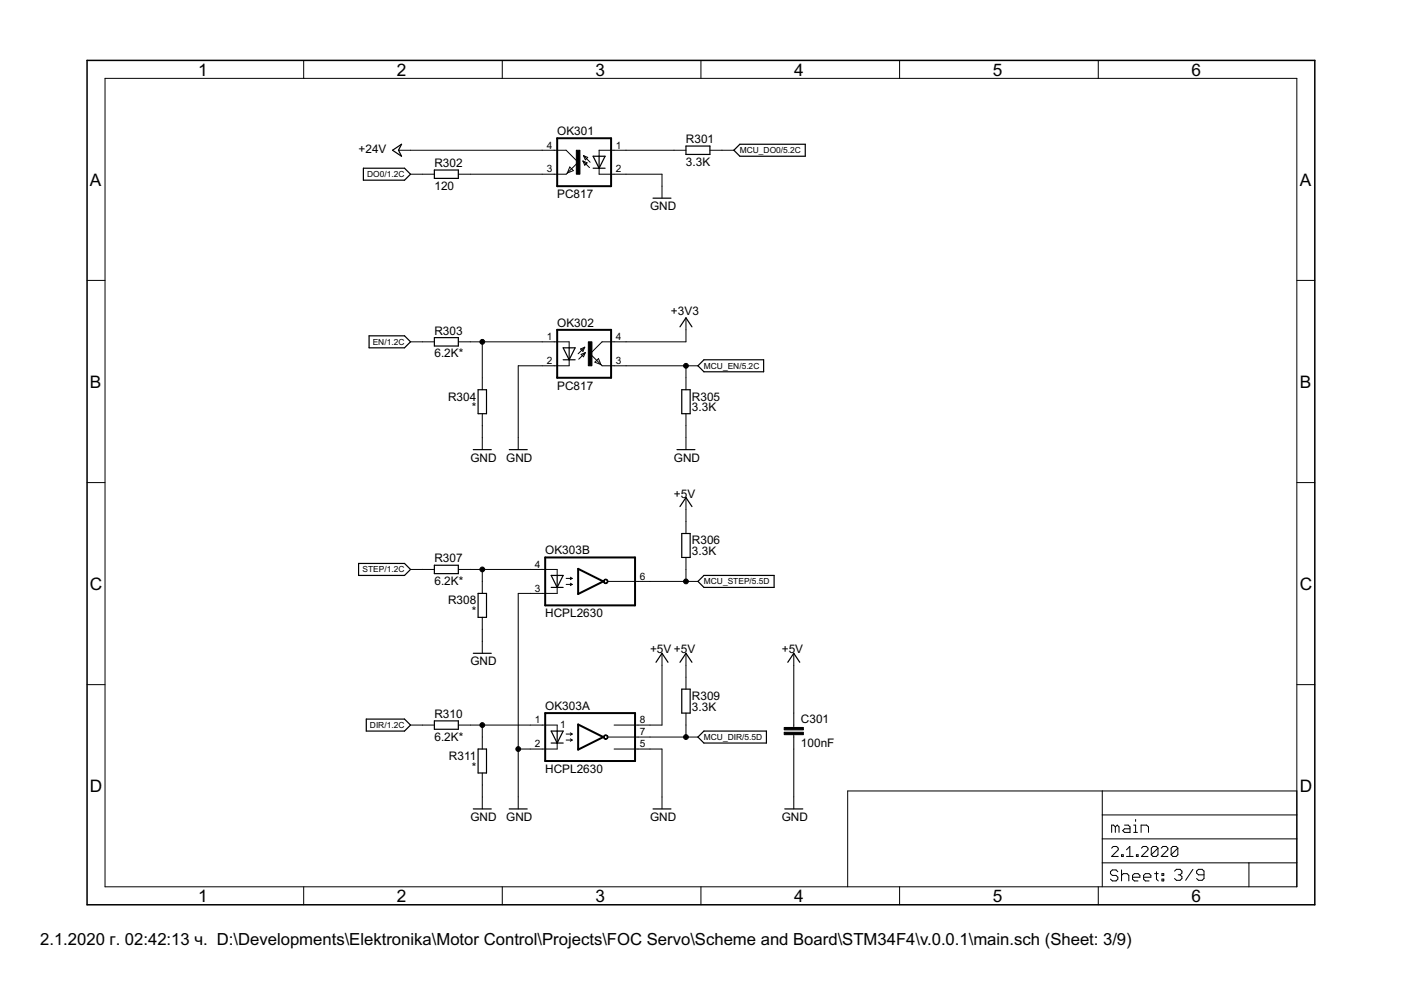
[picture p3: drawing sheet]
<svg xmlns="http://www.w3.org/2000/svg" width="297mm" height="210mm" viewBox="0 0 297 210" stroke-linecap="round" stroke-linejoin="round" font-family="sans-serif">
<g fill="#000" stroke="#000" stroke-width=".25">
<path d="M77 35.7v2.5zM83.2 31.9l1.9-1.3zM85.1 30.6l-.6 1.3zM84.5 31.9l.6 1.2zM83.2 31.9l1.9 1.2zM77 38.2h8.8zM77 35.7h8.8zM87 36.9l-1.2 1.3zM85.8 35.7l1.2 1.2zM92.1 37.8h5.1zM92.1 36v1.8zM92.1 36h5.1z"/>
<path d="M97.2 36v1.8zM125.8 33.1l1.2 2.6zM125.8 35.7h1.2zM125.8 33.1h1.2zM128.3 33.1l-1.3 2.6zM127 35.7h1.3zM127 33.1v2.6zM127 33.1h1.3zM145.4 31h5.1zM145.4 31v1.7zM145.4 32.7h5.1zM150.5 31v1.7z"/>
<path d="M155.6 31.9l1.3-1.3zM155.6 31.9l1.3 1.2zM156.9 30.6h13.8zM156.9 33.1h13.8zM170.7 30.6v2.5zM138.5 42h3.8zM78.3 71.2v2.5zM78.3 73.7h7.5zM78.3 71.2h7.5zM87 72.5l-1.2 1.2zM85.8 71.2l1.2 1.3zM92.1 73.4h5.1z"/>
<path d="M92.1 71.6v1.8zM92.1 71.6h5.1zM97.2 71.6v1.8zM119.4 73.7l1.3 2.6zM119.4 76.3h1.3zM120.7 73.7v2.6zM119.4 73.7h1.3zM121.9 73.7l-1.2 2.6zM120.7 76.3h1.2zM120.7 73.7h1.2zM145.4 67.4l-1.2 1.9zM145.4 67.4l1.3 1.9z"/>
<path d="M148 77.6l1.2-1.3zM148 77.6l1.2 1.2zM149.2 76.3h12.7zM149.2 78.8h12.7zM161.9 76.3v2.5zM100.4 95.3h3.8zM101.4 82.6v5.1zM103.1 82.6v5.1zM101.4 87.7h1.7zM101.4 82.6h1.7zM108 95.3h3.8zM143.5 95.3h3.8z"/>
<path d="M144.5 82.6v5.1zM144.5 82.6h1.8zM144.5 87.7h1.8zM146.3 82.6v5.1zM76 119.5h9.8zM92.1 119.8h5.1zM144.5 113.1v5.1zM144.5 113.1h1.8zM144.5 118.2h1.8zM145.4 105.5l-1.2 1.9zM146.3 113.1v5.1zM145.4 105.5l1.3 1.9z"/>
<path d="M76 119.5v2.5zM76 122h9.8zM87 120.7l-1.2 1.3zM85.8 119.5l1.2 1.2zM92.1 121.6h5.1zM92.1 119.8v1.8zM97.2 119.8v1.8zM100.4 138.5h3.8zM101.4 125.8v5.1zM103.1 125.8v5.1zM101.4 130.9h1.7zM101.4 125.8h1.7z"/>
<path d="M116.9 122l1.2 2.5zM116.9 124.5h1.2zM118.1 122v2.5zM116.9 122h1.2zM119.4 122l-1.3 2.5zM118.1 124.5h1.3zM118.1 122h1.3zM140.4 138.5l-1.3 1.9zM145.4 138.5l-1.2 1.9zM148 123.3l1.2-1.3zM148 123.3l1.2 1.2zM149.2 122h14.9z"/>
<path d="M149.2 124.5h14.9zM164.1 122v2.5zM168.3 138.5l-1.3 1.9zM77.7 152.5v2.5zM77.7 155h8.1zM77.7 152.5h8.1zM87 153.7l-1.2 1.3zM85.8 152.5l1.2 1.2zM92.1 154.6h5.1zM92.1 152.8v1.8zM92.1 152.8h5.1zM97.2 152.8v1.8z"/>
<path d="M103.1 158.8v5.1zM101.4 158.8h1.7zM116.9 155l1.2 2.5zM116.9 157.5h1.2zM118.1 155v2.5zM116.9 155h1.2zM119.4 155l-1.3 2.5zM118.1 157.5h1.3zM118.1 155h1.3zM140.4 138.5l1.2 1.9zM144.5 146.1v5.1zM144.5 146.1h1.8z"/>
<path d="M144.5 151.2h1.8zM146.3 146.1v5.1zM145.4 138.5l1.3 1.9zM148 156.3l1.2-1.3zM148 156.3l1.2 1.2zM149.2 155h13.3zM149.2 157.5h13.3zM162.5 155v2.5zM168.3 138.5l1.3 1.9zM100.4 171.5h3.8zM101.4 158.8v5.1zM101.4 163.9h1.7z"/>
<path d="M108 171.5h3.8zM138.5 171.5h3.8zM166.4 171.5h3.8z"/>
</g>
<g fill="#000" stroke="#000" stroke-width=".21">
<path d="M22.3 16.6v171.4zM64.4 12.8v3.8zM106.5 12.8v3.8zM148.6 12.8v3.8zM190.7 12.8v3.8zM232.9 12.8v3.8zM22.3 16.6h252.7zM84.5 31.9h2.5zM87 36.9h2.6zM87 31.9h28zM89.6 36.9h2.5zM97.2 36.9h2.5z"/>
<path d="M99.7 36.9h15.3zM115 36.9h2.5zM115 31.9h2.5zM120 31.9l2.6 2.5zM117.5 36.9h2.5zM117.5 31.9h2.5zM120.3 36.7l-.3 .2zM120.3 36.7l1.3-.5zM120.8 35.4l-.5 1.3zM120.8 35.4l.8 .8zM122.6 34.4l-2.3 2.3zM123.6 34.1l.9 .4z"/>
<path d="M123.7 33l.9 .4zM123.6 34.1l.4 .9zM123.7 33l.4 .9zM124 35l.5-.5zM124.6 33.4l-.5 .5zM123.6 34.1l1.4 1.4zM123.7 33l1.4 1.4zM127 31.9v1.2zM127 35.7v1.2zM127 31.9h3.2zM127 36.9h3.2zM130.2 31.9h2.5z"/>
<path d="M130.2 36.9h2.5zM132.7 36.9h7.7zM140.4 39.5v2.5zM140.4 36.9v2.6zM142.9 31.9h2.5zM132.7 31.9h10.2zM150.5 31.9h2.6zM153.1 31.9h2.5zM18.5 59.5h3.8zM275 59.5h3.8zM87 72.5h2.6zM89.6 72.5h2.5z"/>
<path d="M97.2 72.5h2.5zM99.7 72.5h2.6zM102.3 72.5h12.7zM109.9 77.6v15.2zM115 72.5h2.5zM115 77.6h2.5zM109.9 77.6h5.1zM120.7 72.5v1.2zM120.7 76.3v1.3zM117.5 72.5h3.2zM117.5 77.6h3.2zM122.6 75l1.4-1.4z"/>
<path d="M122.7 76.2l1.4-1.4zM123.1 74l.5 .5zM123.2 75.1l.5 .5zM124 73.6l-.4 .9zM124.1 74.8l-.4 .8zM123.1 74l.9-.4zM123.2 75.1l.9-.3zM125.1 75l2.3 2.3zM126.1 76.8l.8-.8zM126.9 76l.5 1.3zM127.4 77.3l.3 .3zM126.1 76.8l1.3 .5z"/>
<path d="M127.7 72.5l-2.6 2.5zM127.7 77.6h2.5zM127.7 72.5h2.5zM130.2 77.6h2.5zM130.2 72.5h2.5zM132.7 72.5h12.7zM132.7 77.6h12.7zM145.4 67.4v2.5zM145.4 69.9v2.6zM145.4 77.6v2.5zM145.4 77.6h2.6zM102.3 87.7v2.6z"/>
<path d="M102.3 80.1v2.5zM102.3 92.8v2.5zM102.3 90.3v2.5zM102.3 72.5v7.6zM109.9 92.8v2.5zM145.4 80.1v2.5zM145.4 87.7v2.6zM145.4 92.8v2.5zM145.4 90.3v2.5zM18.5 102.3h3.8zM145.4 110.6v2.5zM145.4 105.5v2.5z"/>
<path d="M145.4 108v2.6zM275 102.3h3.8zM87 120.7h2.6zM89.6 120.7h2.5zM97.2 120.7h2.5zM99.7 120.7h2.6zM102.3 130.9v2.5zM102.3 123.3v2.5zM102.3 136v2.5zM102.3 133.4v2.6zM102.3 120.7h10.1zM102.3 120.7v2.6z"/>
<path d="M109.9 125.8v33zM112.4 120.7h2.6zM112.4 125.8h2.6zM109.9 125.8h2.5zM115 125.8h3.1zM115 120.7h3.1zM118.1 120.7v1.3zM118.1 124.5v1.3zM120 122.6h1.3zM120 123.9h1.3zM120.9 122.4l.4 .2zM120.9 122.9l.4-.3z"/>
<path d="M120.9 123.7l.4 .2zM120.9 124.2l.4-.3zM128.8 123.3h6.5zM135.3 123.3h2.5zM137.8 123.3h7.6zM145.4 118.2v2.5zM145.4 120.7v2.6zM145.4 123.3h2.6zM18.5 145.2h3.8zM87 153.7h2.6zM89.6 153.7h2.5zM97.2 153.7h2.5z"/>
<path d="M99.7 153.7h2.6zM102.3 156.3v2.5zM102.3 153.7h10.1zM102.3 153.7v2.6zM109.9 158.8v10.2zM112.4 153.7h2.6zM112.4 158.8h2.6zM109.9 158.8h2.5zM115 153.7h3.1zM115 158.8h3.1zM118.1 153.7v1.3zM118.1 157.5v1.3z"/>
<path d="M120 155.6h1.3zM120 156.9h1.3zM120.9 155.4l.4 .2zM120.9 155.9l.4-.3zM120.9 156.7l.4 .2zM120.9 157.2l.4-.3zM128.8 156.3h6.5zM130.2 153.7h5.1zM130.2 158.8h5.1zM135.3 156.3h2.5zM135.3 153.7h2.5zM135.3 158.8h2.5z"/>
<path d="M137.8 158.8h2.6zM137.8 156.3h7.6zM137.8 153.7h2.6zM140.4 138.5v2.6zM140.4 158.8v10.2zM140.4 141.1v12.6zM145.4 143.6v2.5zM145.4 151.2v2.5zM145.4 138.5v2.6zM145.4 153.7v2.6zM145.4 141.1v2.5zM145.4 156.3h2.6z"/>
<path d="M168.3 151.2v2.5zM168.3 156.3v2.5zM168.3 153.7v.5zM168.3 155.8v.5zM168.3 138.5v2.6zM168.3 158.8v10.2zM168.3 141.1v10.1zM275 145.2h3.8zM102.3 163.9v2.5zM102.3 169v2.5zM102.3 166.4v2.6zM109.9 169v2.5z"/>
<path d="M140.4 169v2.5zM168.3 169v2.5zM179.7 167.7h54zM233.7 167.7h41.3zM233.7 177.9h41.3zM233.7 172.8v5.1zM233.7 172.8h41.3zM233.7 167.7v5.1zM235.7 174.9v1.6zM235.7 174.9h.4zM236 179.5l-.3 .3zM236.1 174.9l.4 .4z"/>
<path d="M236.5 175.3v1.2zM236.5 175.3l.4-.4zM236 179.5h.7zM236.9 174.9l.4 .4zM236.7 179.5l.4 .3zM237.3 175.3v1.2zM238 176.1l.4-.4zM238.4 174.9h.8zM238 176.1l.4 .4zM238.4 175.7h1.2zM239.2 174.9l.4 .4zM239.5 179.5v2.1z"/>
<path d="M239.6 175.3v1.2zM238.4 176.5h1.2zM240.4 174.9h.4zM240.4 176.5h.8zM240.8 174.9v1.6zM240.8 173.8v.4zM241.9 174.9v1.6zM241.9 174.9h1.2zM242.4 179.5l-.4 .3zM242.4 179.5h.7zM243.1 174.9l.4 .4zM243.1 179.5l.3 .3z"/>
<path d="M243.5 175.3v1.2zM244.5 179.5l-.4 .3zM244.5 179.5h.7zM245.2 179.5l.3 .3zM245.5 179.8v1.4zM246.5 179.5l-.3 .3zM246.5 179.5h.8zM247.3 179.5l.3 .3zM248.7 179.5l-.4 .3zM248.7 179.5h.7zM249.4 179.5l.3 .3zM249.7 179.8v1.4z"/>
<path d="M275 172.8v5.1zM275 167.7v5.1zM22.3 188h252.7zM64.4 188v3.8zM106.5 188v3.8zM148.6 188v3.8zM179.7 167.7v20.3zM190.7 188v3.8zM232.9 188v3.8zM233.7 182.9v5.1zM233.7 177.9v5zM235.4 184.8v.4z"/>
<path d="M235.4 185.2l.4 .4zM237.1 180.2l-1.4 1.4zM235.4 184.8l.4-.4zM235.8 185.6h.8zM235.4 186.4l.4 .4zM235.8 184.4h.8zM236.6 185.6l.4 .4zM235.8 186.8h.8zM236.6 184.4l.4 .4zM237 186v.4zM237 186.4l-.4 .4zM235.7 181.6h1.4z"/>
<path d="M237.1 179.8v.4zM237.8 181.2v.4zM237.8 181.2h.3zM237.8 184.4v2.4zM237.8 185.6l.4-.4zM238.1 181.2v.4zM237.8 181.6h.3zM238.2 185.2h.8zM238.8 180.2l.7-.7zM238.8 181.6h1.4zM239 185.2l.3 .4zM239.3 185.6v1.2z"/>
<path d="M240.1 185.6v.8zM240.1 185.6l.4-.4zM240.1 186.4l.4 .4zM240.5 185.2h.8zM240.9 181.2v.4zM240.9 181.2h.4zM240.5 186.8h.8zM241.3 185.2l.4 .4zM241.3 181.2v.4zM240.9 181.6h.4zM241.7 185.6v.4zM240.1 186h1.6z"/>
<path d="M243.4 180.2l-1.4 1.4zM242.5 185.6v.8zM242.5 185.6l.3-.4zM242.5 186.4l.3 .4zM242.8 185.2h.8zM242 181.6h1.4zM243.4 179.8v.4zM242.8 186.8h.8zM243.6 185.2l.4 .4zM244 185.6v.4zM242.5 186h1.5zM244.1 179.8v1.4z"/>
<path d="M244.1 181.2l1.4-1.4zM244.1 181.2l.4 .4zM244.8 185.2h.8zM244.5 181.6h.7zM245.2 184.8v1.6zM245.2 186.4l.4 .4zM245.5 181.2l-.3 .4zM247.6 180.2l-1.4 1.4zM246.4 185.2h.3zM246.4 185.2v.4zM246.4 186.4h.3zM246.4 186.4v.4z"/>
<path d="M246.7 185.2v.4zM246.4 185.6h.3zM246.7 186.4v.4zM246.4 186.8h.3zM246.2 181.6h1.4zM247.6 179.8v.4zM248.3 179.8v1.4zM248.3 181.2l1.4-1.4zM248.3 181.2l.4 .4zM249 184.7l.4-.4zM248.7 181.6h.7zM249.4 184.3h.8z"/>
<path d="M249 186.3l.4 .3zM249.7 181.2l-.3 .4zM250.2 184.3l.4 .4zM249.8 185.5h.4zM250.2 185.5l.4 .4zM249.4 186.6h.8zM250.6 184.7v.4zM250.2 185.5l.4-.4zM250.6 185.9v.4zM250.2 186.6l.4-.3zM252.9 184.3l-1.5 2.3zM253.7 186.3l.4 .3z"/>
<path d="M253.7 184.7v.4zM253.7 185.1l.4 .4zM254.1 186.6h.8zM253.7 184.7l.4-.4zM254.1 185.5h1.2zM254.9 186.6l.4-.3zM254.1 184.3h.8zM255.3 184.7v1.6zM254.9 184.3l.4 .4zM264.8 182.9v5.1zM264.8 182.9h10.2zM233.7 182.9h31.1z"/>
<path d="M275 182.9v5.1zM275 177.9v5zM275 16.6v171.4z"/>
<path d="M128.1 122.9a.49 .49 0 0 1 .8 .2 .49 .49 0 0 1-.4 .7 .49 .49 0 0 1-.6-.5h.2a.33 .33 0 0 1 .5-.3 .33 .33 0 0 1 .1 .5 .33 .33 0 0 1-.6-.1l-.2-.1z" fill-rule="evenodd"/>
<path d="M128.1 155.9a.48 .48 0 0 1 .8 .2 .48 .48 0 0 1-.4 .7 .48 .48 0 0 1-.6-.5h.2a.33 .33 0 0 1 .5-.3 .33 .33 0 0 1 0 .5 .33 .33 0 0 1-.5-.1l-.2-.1z" fill-rule="evenodd"/>
<circle cx="102.3" cy="72.5" r=".51"/>
<circle cx="145.4" cy="77.6" r=".51"/>
<circle cx="102.3" cy="120.7" r=".51"/>
<circle cx="145.4" cy="123.3" r=".51"/>
<circle cx="102.3" cy="153.7" r=".51"/>
<circle cx="109.9" cy="158.8" r=".51"/>
<circle cx="145.4" cy="156.3" r=".51"/>
</g>
<path d="M18.5 12.8v179zM18.5 12.8h260.3zM18.5 191.8h260.3zM278.8 12.8v179z" fill="#000" stroke="#000" stroke-width=".32"/>
<g fill="#000" stroke="#000" stroke-width=".42">
<path d="M118.1 29.3v10.2zM118.1 29.3h11.5zM118.1 39.5h11.5zM129.6 29.3v10.2zM118.1 69.9h11.5zM118.1 69.9v10.2zM129.6 69.9v10.2zM118.1 80.1h11.5zM115.6 118.2v10.2zM115.6 118.2h19zM134.6 118.2v10.2zM122.6 120.6v5.3z"/>
<path d="M122.6 125.9l5.3-2.6zM122.6 120.6l5.3 2.7zM115.6 128.4h19zM115.6 151.2v10.2zM122.6 153.6v5.3zM122.6 153.6l5.3 2.7zM122.6 158.9l5.3-2.6zM115.6 151.2h19zM134.6 151.2v10.2zM115.6 161.4h19z"/>
</g>
<path d="M122.2 31.9h.8v5h-.8zM124.7 72.5h.8v5.1h-.8zM166.3 155.3h4v.5h-4zM166.3 154.2h4v.5h-4z" fill="#000" stroke="#000" stroke-width=".21"/>
<g font-size="4.1">
<text x="42" y="16">1</text>
<text x="84.1" y="16">2</text>
<text x="126.3" y="16">3</text>
<text x="168.4" y="16">4</text>
<text x="210.5" y="16">5</text>
<text x="252.6" y="16">6</text>
<text x="19.1" y="39.3">A</text>
<text x="275.6" y="39.3">A</text>
<text x="19.1" y="82.2">B</text>
<text x="275.6" y="82.2">B</text>
<text x="19.1" y="125">C</text>
<text x="275.6" y="125">C</text>
<text x="19.1" y="167.9">D</text>
<text x="275.6" y="167.9">D</text>
<text x="42" y="191.2">1</text>
<text x="84.1" y="191.2">2</text>
<text x="126.3" y="191.2">3</text>
<text x="168.4" y="191.2">4</text>
<text x="210.5" y="191.2">5</text>
<text x="252.6" y="191.2">6</text>
</g>
<text font-size="4" x="8.5" y="200.4">2.1.2020 г. 02:42:13 ч. D:\Developments\Elektronika\Motor Control\Projects\FOC Servo\Scheme and Board\STM34F4\v.0.0.1\main.sch (Sheet: 3/9)</text>
<g font-size="2.8">
<text x="118.1" y="28.7">OK301</text>
<text x="76" y="32.5">+24V</text>
<text x="92.1" y="35.4">R302</text>
<text x="145.4" y="35.1">3.3K</text>
<text x="145.4" y="30.3">R301</text>
<text x="92.1" y="40.2">120</text>
<text x="118.1" y="42">PC817</text>
<text x="137.8" y="44.5">GND</text>
<text x="92.1" y="71">R303</text>
<text x="118.1" y="69.3">OK302</text>
<text x="142.3" y="66.8">+3V3</text>
<text x="92.1" y="75.8">6.2K*</text>
<text x="118.1" y="82.6">PC817</text>
<text x="95" y="84.9">R304</text>
<text x="100" y="87.2">*</text>
<text x="146.7" y="87.2">3.3K</text>
<text x="146.7" y="84.9">R305</text>
<text x="99.7" y="97.9">GND</text>
<text x="107.3" y="97.9">GND</text>
<text x="142.9" y="97.9">GND</text>
<text x="142.9" y="105.5">+5V</text>
<text x="92.1" y="119.2">R307</text>
<text x="115.6" y="117.6">OK303B</text>
<text x="146.7" y="117.7">3.3K</text>
<text x="146.7" y="115.4">R306</text>
<text x="92.1" y="124">6.2K*</text>
<text x="95" y="128.1">R308</text>
<text x="100" y="130.4">*</text>
<text x="115.6" y="130.9">HCPL2630</text>
<text x="99.7" y="141">GND</text>
<text x="137.8" y="138.5">+5V +5V</text>
<text x="165.8" y="138.5">+5V</text>
<text x="146.7" y="148.4">R309</text>
<text x="92.1" y="152.2">R310</text>
<text x="115.6" y="150.6">OK303A</text>
<text x="146.7" y="150.7">3.3K</text>
<text x="169.8" y="153.4">C301</text>
<text x="92.1" y="157">6.2K*</text>
<text x="95.2" y="161.1">R311</text>
<text x="169.8" y="158.4">100nF</text>
<text x="100" y="163.4">*</text>
<text x="115.6" y="163.9">HCPL2630</text>
<text x="99.7" y="174.1">GND</text>
<text x="107.3" y="174.1">GND</text>
<text x="137.8" y="174.1">GND</text>
<text x="165.8" y="174.1">GND</text>
</g>
<g font-size="2.4">
<text x="116" y="31.5">4</text>
<text x="130.6" y="31.5">1</text>
<text x="116" y="36.6">3</text>
<text x="130.6" y="36.6">2</text>
<text x="116" y="72.1">1</text>
<text x="116" y="77.2">2</text>
<text x="130.6" y="77.2">3</text>
<text x="130.6" y="72.1">4</text>
<text x="113.4" y="120.4">4</text>
<text x="113.4" y="125.5">3</text>
<text x="135.6" y="122.9">6</text>
<text x="113.4" y="153.4">1</text>
<text x="118.8" y="154.4">1</text>
<text x="135.6" y="155.9">7</text>
<text x="135.6" y="153.4">8</text>
<text x="113.4" y="158.5">2</text>
<text x="135.6" y="158.5">5</text>
</g>
<g font-size="2">
<text x="156.9" y="32.5">MCU_DO0/5.2C</text>
<text x="77.8" y="37.6">DO0/1.2C</text>
<text x="79" y="73.1">EN/1.2C</text>
<text x="149.2" y="78.2">MCU_EN/5.2C</text>
<text x="76.8" y="121.4">STEP/1.2C</text>
<text x="149.2" y="123.9">MCU_STEP/5.5D</text>
<text x="78.4" y="154.4">DIR/1.2C</text>
<text x="149.2" y="156.9">MCU_DIR/5.5D</text>
</g>
</svg>
